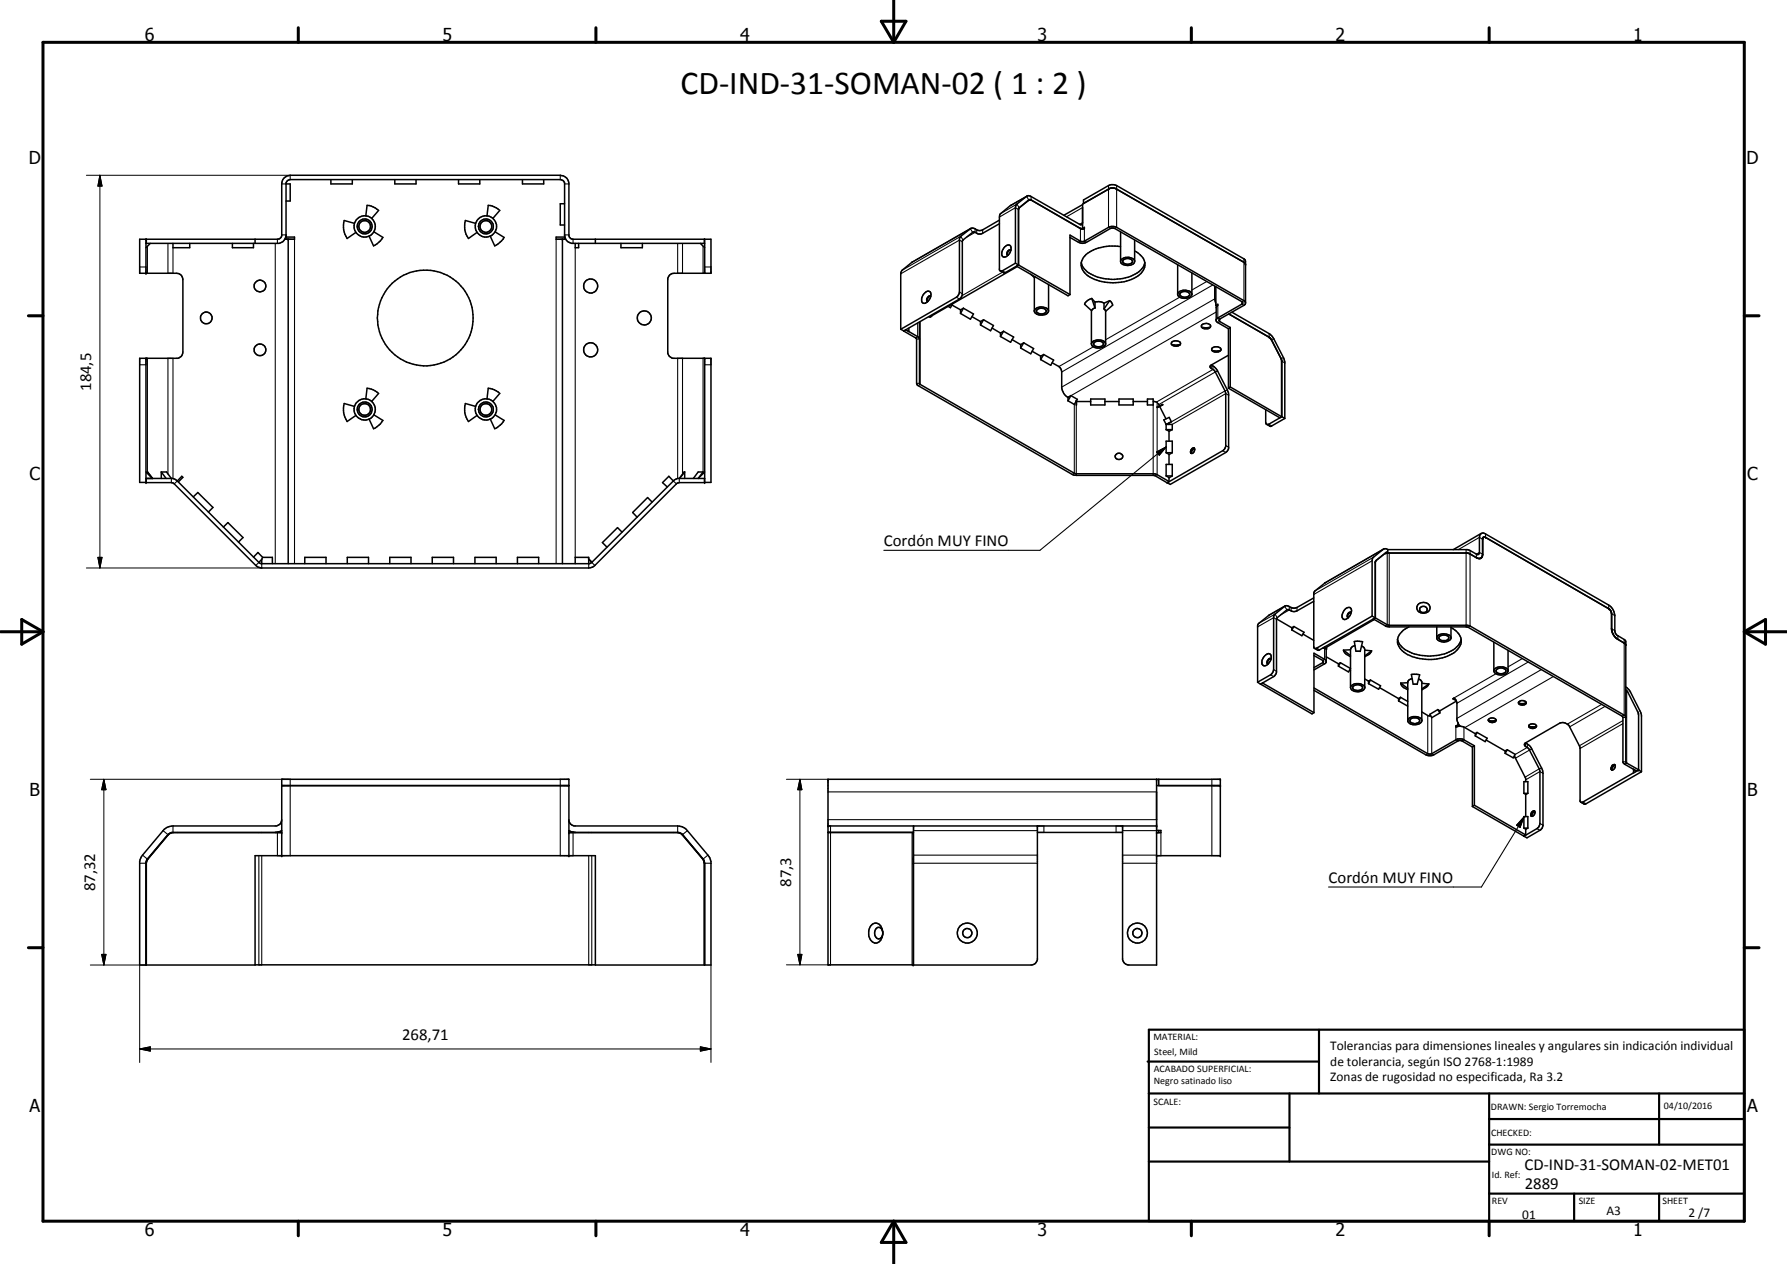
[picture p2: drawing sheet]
<svg xmlns="http://www.w3.org/2000/svg" width="420mm" height="297mm" viewBox="0 0 420 297" stroke-linecap="round" stroke-linejoin="round" font-family="sans-serif">
<g fill="none" stroke="#000" stroke-width=".35">
<path d="M32.8 56.2l32.9-.1 .5-.7v-12.2a2 2 0 0 1 2-2h63.5a2.09 2.09 0 0 1 2.1 2v12.2l.5 .7 32.9 .1v8h-8.7a1.45 1.45 0 0 0-1.5 1.2v17.6l.3 .6 .9 .6h9v29.2h-7.5l-.5 .2-19.3 19.3-1.1 .5-77.3 .1-.8-.2-19.9-19.7-.5-.2h-7.5v-29.2l9.3-.1a1.49 1.49 0 0 0 .9-1.4v-17l-.1-.5a1.34 1.34 0 0 0-1.4-1h-8.7zM34.3 56.2v8M34.4 56.2v1M35.3 57.2l-1 1M40.7 57.2v1h3.9v-1M54.6 57.2v1h5v-1M60 56.2v1M67 56.2l-.5 .6-.9 .4h-31.3M67.3 55.7h1.9v.5h-2.2M67.3 56.2v-13.2l.3-.6 .6-.2h63.8l.4 .2 .3 .6v13.2M67.3 55.2l-.3 1M67.3 43.2h.9v4h-.9"/>
<path d="M67.8 56.2v76.3M77.8 42.2v1h5v-1M83.3 52.5l-2.4-.7a5.1 5.1 0 0 0 .7 4.2l2.1-1.4M86 50.7l.3-2.4a4.2 4.2 0 0 1 2.7 1.1l-1.6 1.9M87.9 54.5l2.1 1.3-.6 .8-1.6 1.2-1-2.3M92.8 42.2v1h5v-1M107.8 42.2v1h5v-1M111.8 52.5l-2.4-.7a4.9 4.9 0 0 0 .7 4.2l2.1-1.4M114.5 50.7l.3-2.4a4.2 4.2 0 0 1 2.7 1.1l-1.6 1.9M116.4 54.5l2.1 1.3-.6 .8-1.6 1.2-1-2.3M122.8 42.2v1h5v-1M132.2 56.2v76.3"/>
<path d="M132.7 55.7h-1.9v.5h2.2M132.7 55.2l.3 1M132.7 47.9h-1v5h1M133 56.2l.5 .6 .9 .4h31.3M135.2 57.2v1h.8v-1M140 56.2v1M146 57.2v1h5v-1M164.7 57.2l1 1M165.6 56.2v1M165.7 56.2v8M228.2 53.7l-13.8 7.9-2.4 2-.2 .7v13.1M235 51.7l-4.1 2.4-.7 .1-.6-.2a1.14 1.14 0 0 0-1.4-.2l-2.3 1.7-.3 .4v12.7l-.3 .8-.4 .4-13.1 7.6"/>
<path d="M235 52.6l-4.1 2.3-.9 .1-.4-.2a.78 .78 0 0 0-.9-.2l-2.4 2v12.7l-.3 .5-.4 .5-13.1 7.5M236.2 58l.4-.3 .7-.1a1.37 1.37 0 0 1 0 2.1l-.7 .6-.4 .1a.94 .94 0 0 1-.7-.6 .94 .94 0 0 1 .2-1zM237.6 58.8a.91 .91 0 0 0-.7 1.2M237.7 58.8l-.1-.1a.79 .79 0 0 0-.7 .4 .79 .79 0 0 0 0 .8l.1 .1M239.5 49.3l.2-.5 2.2-1.8h.6l11.5 6.7 .7 .1M241.5 46.1a21.7 21.7 0 0 0-6.3 4.2l-.2 .7v12.5l.4 .2 .3-.1 3-1.8M242 47l-.3 .2M251.6 55.8l2.2 1.2 .7 .2 .5-.1 6.1-3.4h1l30.1 17.4-.2 .4-5.7 3.2-.3 .4M254.5 52.3l-.1 .4-.5 .1-11.7-6.7-.7-.1-2.7 2.3-.1 13.5M254.5 53.7l-.7-.1-11.4-6.6-.4-.1-2.5 2.2v13.2M254.5 48.1l-4.4 2.5M254.5 53.7l.5-.3v.3l-.3 .1"/>
<path d="M254.5 53.7l.2 .1M254.6 53.8h-.1M260.6 44.4l-6.1 3.6v5.7M260.6 44.4l.7-.2 1 .1 30.2 17.3 .4 .6M260.6 44.4l-5.8 3.4v-.8l5.8-3.4 .7-.2 1 .1 30.3 17.5 .3 .4v9.8M263.5 58a9.6 9.6 0 0 0-8.7 2.5 3 3 0 0 0 1.1 4.4 11.3 11.3 0 0 0 12-.3 2.98 2.98 0 0 0-.2-5.1l-.9-.5M263.5 54.5v7a2.06 2.06 0 0 0 3.1 .3l.2-.3v-5.1M211.8 77.4l.7 .4M212.5 77.8l3 1.9v10.4l.2 .4 36.4 21 1 .2h18.2l3.1 1.8 .5-.3M212.5 77.8l.5-.3 2.8 1.6 .4 .6M212.5 77.8h.1M213.7 77.1v.8l-.7-.4"/>
<path d="M216.2 75.7v14.6l36.6 21h18.6l.7 .2 2.8 1.7M217.2 69.1l.4-.4a.74 .74 0 0 1 1-.2 .74 .74 0 0 1 .3 1 1.8 1.8 0 0 1-1.9 1.7l-.3-.3v-.7zM218.8 69.6a.93 .93 0 0 0-.7 1.3M218.9 69.6a.74 .74 0 0 0-.9 .4 .74 .74 0 0 0 .1 .9M219.1 74.2l-.2 .2h-.6M223.8 71.7l2 1.1M224 71.4l-.5 .9-.5-.3M225.8 72.8v.9M226.5 72.4l2.4 1.4-.7 1.2-2.4-1.3M226.5 72.4l-.7 1.3M226.5 72.4l-.7 .4M228.5 74.4l2 1.2"/>
<path d="M230.5 75.6v.8M231.3 75.1l2.3 1.4-.7 1.2-2.4-1.3M231.3 75.1l-.8 1.3M231.3 75.1l-.8 .5M233.2 77.1l2 1.2M235.2 78.3v.8M236 77.9l2.3 1.3-.7 1.2-2.4-1.3M236 77.9l-.8 1.2M236 77.9l-.8 .4M237.9 79.8l2.1 1.2M238.7 61.8l.8 .5M239 62.5v.1"/>
<path d="M239 62.6l12.1 6.9 .5-.3M239.2 62.7l-20.5 11.7M239.5 62.3l-3.4 1.8-.9-.4M239.5 62.3l-.5 .3M239.5 62.3l12.1 6.9M242.3 64.4l.9 .9 .2-.2M243.2 65.3v7.9a1.96 1.96 0 0 0 3.3-.1M243.2 73a1.99 1.99 0 0 1 3.3 .1M243.7 72.9a1.4 1.4 0 0 1 2.3 .3 1.37 1.37 0 0 1-2.3-.2zM246.5 66.8v6.3M251.6 69.2v-14l2.4 1.5 .7 .1 5.9-3.4 1.2-.2 .7 .2 30 17.3 .4 .5M254.2 61.7a5.2 5.2 0 0 0 3.9 3.5 11.2 11.2 0 0 0 10-1.7l.6-.6 .5-1.2"/>
<path d="M256.6 73v7.9a1.95 1.95 0 0 0 3.4 0 1.83 1.83 0 0 0-2.5-.9l-.5 .2-.4 .5M256.7 70.1l.8 2.3M256.7 70.1l.8 .9M256.7 70.1l-1 .5-.7 .9 1.7 1.5M257.5 71a2.68 2.68 0 0 1 2.1 .2M257.5 71v1.4M257.5 72.4l-.6 .3-.2 .3M259.6 71.2v1.4M259.6 72.6l.4 .6M260 73.2v7.6M260.9 70.7l-1.3 1.9M260.9 70.7l-1.3 .5"/>
<path d="M260.9 70.7l.4 .3 .3 .7-1.6 1.5M264.1 61.1a1.37 1.37 0 0 1 2.2 .4 1.39 1.39 0 0 1-2.3 0zM266.8 61.3a2.03 2.03 0 0 0-3.3 0M276.9 62.2v7a1.98 1.98 0 0 0 3.3 0 1.71 1.71 0 0 0-2.4-.9l-.7 .4-.2 .3M277.4 69a1.4 1.4 0 0 1 2.3 .3 1.33 1.33 0 0 1-2.3-.2zM280.2 64.1v5.1M282.5 76.9l1 .1 1.1-.1M282.6 76.4a1.37 1.37 0 0 1 2 .2l-.1 .4a1.49 1.49 0 0 1-2-.2zM285.6 67.3v2.9l.3 1.1M285.9 71.8l.4-.3v.3l-.3 .3v3.3l.3 .4 2.5 1.5M285.9 71.8l.2 .1M285.9 67.4v4.4"/>
<path d="M288.8 77.3v13.9M288.9 73.8l9.6 5.5M289.3 77v13.9M289.3 77l-.5 .3M289.6 73.4l9.1 5.2 .8 1 2.3 4.5 .3 .9v13.3M292.9 71.2l-.4 .6-5.9 3.4 .2 .4 2.5 1.4M298.5 79.3l.4 .5 2.3 4.4M298.5 79.3l2.7 4.9M34.3 84.2v29.2M83.3 95.5l-2.4-.7-.1 1.6a5.3 5.3 0 0 0 .8 2.7l2.1-1.5M86 93.7l.3-2.5 1.4 .4 1.3 .9-1.6 1.8M87.9 97.5l2.1 1.3-.9 1.1-1.3 .9-1-2.3"/>
<path d="M111.8 95.5l-2.4-.7a4.9 4.9 0 0 0 .7 4.3l2.1-1.5M114.5 93.7l.3-2.5 1.4 .4 1.3 .9-1.6 1.8M116.4 97.5l2.1 1.3-1 1.1-1.2 .9-1-2.3M165.7 84.2v29.2M240 81v.8M240.7 80.6l2.3 1.3-.7 1.2-2.3-1.3M240.7 80.6l-.7 1.2M240.7 80.6l-.7 .4M242.7 82.5l2 1.2M244.7 83.7v.8M245.4 83.3l2.3 1.3-.7 1.3-2.3-1.4M245.4 83.3l-.7 1.2"/>
<path d="M245.4 83.3l-.7 .4M247.4 85.3l1.7 .9 .4 .8 .1 4.2a2.89 2.89 0 0 0 1.5 2.2M251.1 94.2l1.5 .8 .5-.8M251.1 93.4v.8M251.8 93l-.7 .4M251.8 93l1.5 .9-.2 .2M251.8 93l-.7 1.2M253 94.4h3.4M253.1 94.1v1.1zM256.4 93.8h3.4v1.4h-3.4zM257.3 80.5a1.53 1.53 0 0 1 2.1 .1v.2a1.32 1.32 0 0 1-2.1 .4l-.2-.3zM259.8 94.4h3.3"/>
<path d="M263.1 93.8h3.3v1.4h-3.3zM266.4 94.4h3.4M269.8 93.8h1.3v1.4h-1.3zM271.1 94.4l.8 .1M272.4 95l.2 .4M272.7 95.5l1.4 2.9M272.7 95.5l-.6 .3M273.4 95.1l-1.3 .5v.2M273.4 95.1l-1.3 .7M273.4 95.1l-.7 .4M274.2 99.7h1.4v1.3M274.2 99.7v1.3"/>
<path d="M274.7 99.5l.1 .2M274.7 99.5l-.5 .2M275.4 99.1l-1.2 .6M275.4 99.1l-.7 .4M275.4 99.1l-.5-1-1.3 .6 .6 1M275.5 80.9l1 .2 1-.2M275.5 80.4a1.45 1.45 0 0 1 2.1 .2 1.04 1.04 0 0 1-1.5 .7l-.7-.4zM284.8 85.8l-.2 .2v.4l1.1 .8 2.3 4.7 .2 .6v12.4l-.6 .9-13.2 7.7M284.8 85.8l.6 .3 .7 .8 2.7 5.4v13.2l-.6 .8-13 7.5-.8-.3M284.9 82.3l1.1 .2 1-.2M285.1 81.7a1.25 1.25 0 0 1 2 .5l-.3 .3a1.38 1.38 0 0 1-1.9-.2v-.3zM288.8 83.5l-4 2.3"/>
<path d="M288.8 91.2l12.1 7 .4-.3M289.3 90.9l12 7M289.3 90.9l-.5 .3M297.6 96.3v3l.2 .4h.5l3.1-1.8M301.2 84.2l.2 .7v13M301.2 84.2l.1 .5v13.2M301.4 97.9l.7 .4M302.1 98.3l-3.2 1.9h-.2l-.9-.5M34.3 112.4h6.3l1.1 .6M34.3 110.9l1.5 1.5M34.4 112.4v1M34.7 110.9h.1"/>
<path d="M34.7 110.9l1.2 1.5M34.7 110.9v.4M37.9 110.9h1.2l1.2 1.5M37.9 110.9l1.2 1.5M37.9 110.9v1.5M41.7 113l19.3 19.3 .4 .2h77.2l.5-.3M41.7 113l1-1.1 .3 .3-1.1 1M45.5 116.8l1-1.1 3.6 3.6-1.1 1M153.3 118l-1-1.1-3.6 3.5 1.1 1.1M158.3 113l-1-1.1-1.5 1.5 1.1 1M161 110.9l-1.3 1.5M161 110.9l-1.2 1.5"/>
<path d="M161 110.9v1.5M165.3 110.9l-1.1 1.5 1.5-1.5M165.3 110.9v.4M165.3 110.9h-1.1l-1.2 1.5M165.6 112.4v1M165.7 112.4h-6.3l-.9 .4-19.4 19.4M262.3 106.9a.86 .86 0 0 1 1.1-.3 .86 .86 0 0 1 .5 1.1 .87 .87 0 0 1-1.2 .3 .87 .87 0 0 1-.4-1.1zM274.2 111.8h1.4M274.2 111.8l.7 .5 .7-.5M274.2 111.8v-2.7h1.4v2.7M274.2 106.4v-2.7h1.4v2.7M274.2 101h1.4"/>
<path d="M274.2 101l.7 .3 .7-.3M274.2 106.4h1.4M274.2 106.4l.7 .4 .7-.4M274.4 113.4v.1M274.9 101.3v2.4M274.9 106.8v2.3M274.9 112.2v1M280.2 105.5l.5-.2a.76 .76 0 0 1 .1 .8 .76 .76 0 0 1-.8 .4l-.1-.3zM280.7 105.3l-.6 1.2M280.8 105.3a.92 .92 0 0 0-.8 1.2M52.5 123.9l1.1-1.1 3.5 3.5-1 1.1M59.6 130.9l1.1-1.1 1.1 1.2"/>
<path d="M61.5 131.4v1.1M61.5 131.4l-.6 .8M61.8 131h2.2v1.5M61.8 131l-.3 .4M71.7 132.5v-1.5h5v1.5M81.6 132.5v-1.5h5v1.5M91.6 132.5v-1.5h5v1.5M101.6 132.5v-1.5h5v1.5M111.7 132.5v-1.5h5v1.5M121.7 132.5v-1.5h4.9v1.5M138.4 131.4v-.4h-3.2v1.5M138.4 131.4v-.1l.8 .8"/>
<path d="M138.4 131.4l.7 .8M138.4 131.4v1.1M146.3 125.1l-1.1-1.1-3.6 3.5 1.1 1.1M323.4 131.9l-.1 .3M323.6 131.7l-.1 .1M325.3 129l-13.7 7.9-2.5 2.1-.2 .4v12.8l.2 .2 .5-.1 13-7.5M326.3 129.2h18.7l2.4 1.1 .4-.2v-.3v-3.5a.89 .89 0 0 1 .8-1l.7 .2 28.9 16.7a3.2 3.2 0 0 1 1.5 2.5l.1 4.1 .4 .5 1.8 1.1 .3 .4v28.2l.2 .3 2.8 1.6M326.3 129.9l18.7 .1 .6 .2M326.3 129.2v.7M326.3 129.2l-.5-.3-.6 .2-2.5 2.2-.1 13.5M326.3 129.9l-.3-.1-2.5 1.9-.1 .4-.1 13.1M345.6 130.2l1.8 1 .5 .1"/>
<path d="M345.6 130.2l2.1 1.1M347.8 131.2l.6-.3 .1-.4 .1-4 .1-.2h.6l29.1 16.8M348 131.2l-.1 .1M348.1 131.1l-.2 .2M348.3 125.3l-6.6 3.9M348.8 126.3l-.2 .1M349.3 126.3l-.4-.1-.3 .3v3.8l-.2 .7-.5 .3M297.4 154.1l.8-.5 .4 .1a1.84 1.84 0 0 1-1.4 2.8l-.2-.1a1.66 1.66 0 0 1 .4-2.3zM298 155.9l.1 .1M298.8 154.8a.92 .92 0 0 0-.8 1.1M298.9 154.9l-.2-.1a.78 .78 0 0 0-.7 .4 .78 .78 0 0 0 .1 .8M300.2 145.5l3.5 2"/>
<path d="M302.1 142.4a25 25 0 0 0-6.2 4.2l-.2 .5v13.2M304.2 147.2l-.5 .8M304.2 147.2l-.5 .3v.5M304.2 147.2l2.4 1.4-.5 .8-2.4-1.4M306.4 149l2.5 1.5M308.9 141.3l-4.2 2.3-.6 .1-1.1-.4h-.4l-2.4 1.9-.1 13-.6 .8-3.1 1.8-.7-.5M308.9 140.5l-4.2 2.3-.6 .1-1.2-.5h-.7l-2.6 2-.1 .5-.1 12.8-.7 .9-3 1.7M308.9 154.1l2.1 1.1 .2 .3-2.3 1.4M311.3 152.1l-.2 .2M311.5 152l.3 .4M311.7 152.2h.1M311.8 152.4v3.2l-.2 .3-2.7 1.5"/>
<path d="M311.8 155.3l-.4-.4-2.5-1.4v14M311.8 152.4l.1 .1M311.8 154.3l2.9 1.7M311.9 152.5l-.1 .1M311.9 152.1v.4M314.7 156v.5M315.2 155.7l2.3 1.4-.4 .8-2.4-1.4M315.2 155.7l-.5 .8M315.2 155.7l-.5 .3M315.9 152.8v.2a2.86 2.86 0 0 0 1.6 1.3M315.9 152.8l1.6 1.3M316.2 143.2a.85 .85 0 0 1 1.2-.4 .85 .85 0 0 1 .3 1.3 1.63 1.63 0 0 1-1.8 1.4 1.59 1.59 0 0 1 .3-2.3z"/>
<path d="M317.3 157.5l.2 .1M317.5 143.9a1.06 1.06 0 0 0-.6 1.3M317.5 152.7l-1.6 .1M317.6 143.9l.1 .1M317.7 143.9a.72 .72 0 0 0-.8 .4 .72 .72 0 0 0 .1 .9M318.4 150.7l2 .1-.6 2.3-1-.1zM318.6 151.7a1.1 1.1 0 0 0-1.1 .9v9M320.1 151.8l.6 .3 .2 .5v9.1a1.99 1.99 0 0 1-3.4-.1M320.9 159.6l.9 .5M320.9 152.8l1.6 .2M322.2 159.8l-.4 .9M322.2 159.8l-.4 .3"/>
<path d="M322.2 159.8l2.4 1.4-.5 .8-2.3-1.3M322.5 153l-1.6 1.1M322.5 153l-.4 .6-1.2 .7M322.6 144.8l.7 .4M323.1 145.6l-11.4 6.6M323.3 145.2l-13.1 7.6h-.4l-.7-.4M323.4 145.2l3.2 1.7h18.4l.6 .2 36.3 21 .4 .5M323.4 145.2l-.5 .3 3 1.7 .7 .1 18.6 .1 36.2 20.9 .2 .2v10.7l.4 .4 2.8 1.6M328.6 150.2a5.4 5.4 0 0 0 4.5 3.6 11.3 11.3 0 0 0 9-1.4l1-1 .4-1.2M331.3 147.3a3.4 3.4 0 0 0-2.4 4.5 6.5 6.5 0 0 0 4.9 3 10.2 10.2 0 0 0 8.7-2 2.88 2.88 0 0 0-.5-4.8l-.8-.6M331.8 158.5l2 .1-.6 2.2h-.9zM332 159.5l-.7 .3-.3 .4v9.3a2.05 2.05 0 0 0 3.3 0v-9.3l-.8-.6"/>
<path d="M333.4 142.1a1.53 1.53 0 0 1 1.8-.5 1.53 1.53 0 0 1 .9 1.7 1.52 1.52 0 0 1-1.8 .8 1.52 1.52 0 0 1-1.1-1.7zM334 142.7a.85 .85 0 0 1 1.1-.1 .85 .85 0 0 1 .2 1.2 .85 .85 0 0 1-1.1 .1 .85 .85 0 0 1-.2-1.2zM337.8 147.3v2.6M338.4 149.6a1.53 1.53 0 0 1 2.2 .2l-.1 .4a1.61 1.61 0 0 1-1.8 .2l-.3-.3zM341.2 149.8a1.99 1.99 0 0 0-3.4 .1M341.2 147.3v2.7a2.03 2.03 0 0 1-3.3 0l-.1-.1M351.2 150.9v6.7M351.9 157.3a1.5 1.5 0 0 1 2.2 .3 1.25 1.25 0 0 1-2 .5l-.4-.4zM354.6 157.6a2.02 2.02 0 0 0-3.3-.2l-.1 .2M354.6 152.8v5a1.99 1.99 0 0 1-3.4-.2M378.2 143l.4 .4 .3 .6 .1 4.3M378.5 143.3l.5 1v4.1"/>
<path d="M379 148.3l.9 1.6M379.1 148.7l.5 .9M379.8 149.8l.3 .3M380.1 150l1.8 1.1M380.3 150.2l1.6 .9M381.9 151.1l.4 .5M296.4 160.8l12.1 7 .4-.3M296.4 160.7v.1M296.9 160.5l12 7M296.9 160.5l-.5 .3M296.9 160.4v.1M308.9 161.7l26.8 15.4h.9l5.7-3.2a1.91 1.91 0 0 1 1.9 0l2.5 1.4"/>
<path d="M308.9 162.2l26.5 15.3 1.1 .1 .6-.2 5.8-3.4h.7l2.6 1.6M318.1 161.4a1.37 1.37 0 0 1 2.3 .3 1.43 1.43 0 0 1-2.4 0zM320.9 161.5a2.04 2.04 0 0 0-3.3-.1l-.1 .2M321.8 160.1v.6M324.3 161.6l4.5 2.6M328.8 164.2v.5M328.8 164.7l2.2 1.2M329.3 163.9l-.5 .8M329.3 163.9l-.5 .3M329.3 163.9l1.7 .9M329.3 160.5l.1 .2a2.12 2.12 0 0 0 1.6 1.4M329.3 160.5l1.7 1.3"/>
<path d="M331 169.2a2.04 2.04 0 0 1 3.3 .1M331 160.4l-1.7 .1M331.8 168.9l1.2-.2a.65 .65 0 0 1 .8 .6 .65 .65 0 0 1-.8 .7 1.11 1.11 0 0 1-1.5-.7zM334.3 167.3l1.4 .8 .7 .1M334.3 160.6l1.6 .1M335.9 160.7l-1.6 1.2M335.9 160.7l-.4 .7-1.2 .7M338.1 166.8l-1.9 1.1 .4 .8 1.9-1.1M338.1 166.8l.4 .8M338.1 166.8l.4 .2M338.5 167v.6M342.3 170.6v.3l.9-.3 .8 .2 2.9 1.6"/>
<path d="M342.3 170.6l.3 .2M342.3 164.6l-.7-.4 .2-.2 .4 .3 .3 .8v4l.8 1.5M342.4 164.8l-3.9 2.2M342.8 170.3l-.5 .3M342.8 170.3l.4 .3M342.8 169.8v.5M346.2 175.6v13.9M346.7 175.3v13.9M346.7 175.3l-.5 .3M346.9 172.4v.5M347.3 172.1l-.4 .8M347.3 172.1l-.4 .3"/>
<path d="M347.3 172.1l2.4 1.4-.5 .8-2.3-1.4M349.4 173.9l4.5 2.6M350 169.2v.1M350 169.3l.6 .1 1.1-.1-.6 .3h-.7zM351.7 169.2a.92 .92 0 0 1-.9 .6 .92 .92 0 0 1-.8-.7 1.06 1.06 0 0 1 1.7 .2M354.4 176.2l-.5 .8M354.4 176.2l-.5 .2v.6M354.4 176.2l1.9 1.1-.5 .8-1.9-1.1M356 177.7l2.7 5.1v.9M357 165a1.16 1.16 0 0 1 1.8 .1 .97 .97 0 0 1-.9 .6 .97 .97 0 0 1-.9-.7zM357 165.1l.1 .1M357.1 165.2l.5 .2 1.2-.2"/>
<path d="M358.7 174.6l1.1 .8 2.9 5.7 .1 12.8-.6 1.1-3.2 1.9-.7-.4M358.7 174.6l8-4.6a1.81 1.81 0 0 1 2.4 .8l2.4 4.9v12.6l.3 .3h.3l13.2-7.7 .6 .5M358.7 174.6l-.2 .2v.4l1 .9 2.4 4.6 .2 .6v12.2l-.3 .8-.3 .3-3.2 1.9M358.8 165.1a1.24 1.24 0 0 1-1.7 .1M359.4 170.5a1.2 1.2 0 0 1 1.9 .1 .96 .96 0 0 1-1 .6 .96 .96 0 0 1-.9-.7zM359.4 170.6l.1 .1M359.5 170.7l.5 .1 1.2-.1M361.3 170.6a1.19 1.19 0 0 1-1.8 .1M379.5 179.7a1.09 1.09 0 0 0-.6 1.1M379.6 179.7l-.7 1.2M379.6 179.7a.92 .92 0 0 1-.6 1.3l-.1-.2M379.7 179.7a.79 .79 0 0 0-.8 .3 .79 .79 0 0 0 0 .9"/>
<path d="M382.3 162.1l.4 .5 2.4 4.8 .1 .5M382.3 161.5l.7 .6 .4 .5 2.4 4.8 .1 .7v13.3M385.2 167.8l.1 13.1M66.2 192.6l-.1 .6a1.38 1.38 0 0 1-1 .9h-24.4l-1.1 .2-1 .6-5.1 6.1-.7 1.4v24.4h1.5v-24.2l.2-.5 5-6 .9-.5h24.5l1.3-.3M66.2 195.2l-1.5 .4M66.2 184.6h67.6M66.2 195.7h-26l-.7 .5-4.8 5.7-.3 1M133.8 192.9l.4 .8 .7 .4h24.4l1.1 .2 1 .6 5 6.1 .5 .6 .3 .8v24.4h-1.5l-.1-24.2-.1-.5-5.1-6M133.8 195.3l1.3 .3 24.7 .1M133.8 195.2l1.4 .4M133.8 195.7h25.5l.8 .1 .4 .3M160.1 195.9l5.4 6.5 .1 24.4h-25.6v-25.7h-80v25.7h-25.6v-24.1l.4-1 4.8-5.6"/>
<path d="M194.7 194.1h77.2M194.7 195.6h20.1M214.7 195.6v31.1M214.8 194.1v32.7h27.6l1.1-.5 .4-.7v-31.5M243.9 195.6h20M271.9 183.1v43.7l-6.8-.1-.7-.4-.5-.7v-31.5M271.9 184.6h15M271.9 195.2h1.1v.5h-1.1M272.4 183.1v1.5M272.4 195.2v.5M346.2 189.5l12.1 7 .4-.3M346.7 189.2l12 7"/>
<path d="M346.7 189.2l-.5 .3M358.3 186.4v-2.7h.9v2.7M358.3 194.6v-2.7h.9v2.7M358.3 196.5h.1M358.3 186.4h.9M358.3 186.4l.5 .3 .4-.3M358.3 194.6h.9M358.3 194.6l.5 .3 .4-.3M358.7 186.7v5.2M358.7 194.9v1.3M360.7 190.6h.1M360.7 190.6a.87 .87 0 0 0-.6 1.2"/>
<path d="M360.8 190.6l-.7 1.2M360.8 190.6a.86 .86 0 0 1-.7 1.2M360.8 190.6a.76 .76 0 0 0-.7 .4 .76 .76 0 0 0 0 .8M384.1 180.8l.7 .4-.7 .4zM384.8 181.2h.1M385.3 180.9l-.5 .3M385.9 181.4l-13 7.5-.4 .1-.8-.5M66.2 201.1v-18h67.6v18M165.2 201.7l.4 1.3v23.7M204.7 217.6a1.47 1.47 0 0 1 1.5-.6 1.47 1.47 0 0 1 1.2 1.2 2.62 2.62 0 0 1-1.2 3.4 2.27 2.27 0 0 1-1.9-3zM207.5 219.1a.93 .93 0 0 0-.6-1.1 .93 .93 0 0 0-1.1 .6 1.32 1.32 0 0 0 1 2l.5-.4 .2-.8M271.9 201.1h15v-18h-92.2v43.6h20.1"/>
<path d="M34.4 226.7h.1M60 226.7h80"/>
<circle cx="85.7" cy="53.2" r="1.75"/>
<circle cx="85.7" cy="53.2" r="2.5"/>
<circle cx="85.7" cy="53.2" r="1.39"/>
<circle cx="114.2" cy="53.2" r="2.51"/>
<circle cx="114.3" cy="53.2" r="1.38"/>
<circle cx="114.3" cy="53.2" r="1.75"/>
<circle cx="48.5" cy="74.7" r="1.38"/>
<circle cx="61.1" cy="67.2" r="1.37"/>
<circle cx="100" cy="74.7" r="11.3"/>
<circle cx="138.9" cy="67.2" r="1.65"/>
<circle cx="151.5" cy="74.7" r="1.66"/>
<circle cx="61.1" cy="82.2" r="1.38"/>
<circle cx="85.7" cy="96.2" r="1.38"/>
<circle cx="85.7" cy="96.2" r="1.76"/>
<circle cx="85.8" cy="96.2" r="2.5"/>
<circle cx="114.2" cy="96.2" r="1.39"/>
<circle cx="114.3" cy="96.2" r="1.75"/>
<circle cx="114.3" cy="96.2" r="2.51"/>
<circle cx="138.9" cy="82.2" r="1.67"/>
<circle cx="227.4" cy="219.3" r="2.36"/>
<circle cx="227.4" cy="219.3" r="1.09"/>
<circle cx="267.4" cy="219.3" r="1.07"/>
<circle cx="267.4" cy="219.3" r="2.36"/>
</g>
<g fill="none" stroke="#000" stroke-width=".25">
<path d="M34.7 57.9v6.3M39.5 57.2v7M40.7 58.2v6M64.7 57.2v75.3M65.2 56.2v1M66.2 55.2h1.1M66.2 43.2h1.1M68.2 41.2v1M69.2 56.2v76.3M130.8 56.2v76.3M131.7 41.2v1M132.7 55.2h1.1"/>
<path d="M132.7 43.2h1.1M134.7 56.2v1M135.2 58.2v72.8M159.3 57.2v7M160.5 57.2v7M165.3 57.9v6.3M226.3 56.8l-.7-.4-13.8 7.9M226.4 56.4l-.5-.9-13.8 8M228.7 54.6l-.5-.8-13.8 7.8M229.3 53.8v.8l-2.1 1.2M229.6 54v.8M231 54v.8"/>
<path d="M239.5 49.3h.1M239.5 49.2l-.8-.4-3.7 2.2M239.6 48.8l-.5-.8-3.8 2.2M239.7 48.8l-.1 .1M241.9 47l-.5-.9-3.8 2.2M241.9 47l-.2 .2M242.4 46.2v.8M253.8 53.6h.1M254 53.7v3l-.4 .2M254.5 52.3l-.7 .4M254.5 48.8l-3.8 2.2M255 53.7v3l.5 .2"/>
<path d="M260.6 43.6v9.8l.5 .3M262.5 43.6v9.8l-.4 .3M32.8 62.7h1.5M165.7 62.7h1.5M215.5 79.7h.7M215.8 75.9v3.2l-.5 .3M216.4 75.6v14.7l-.5 .3M224.9 69.8l.7 .5M225.6 68.6l.7 .4M235.7 64l-9.5 5.5M235.7 63.6l.7 .5M277.4 69.8l-17.4 10"/>
<path d="M283.7 66.2l-3.5 2M285.1 67l-35.5 20.4M285.6 70.2l-36 20.8M286 73.3l-34.9 20.1M286.3 71.8v2.9l.5 .3v.6l-.5 .2M292.5 60.8v9.9l-.5 .2v.6l.5 .3M298.4 79.2h.1M298.4 78.4v.8M299.5 79.6l-.6 .2M32.8 85.7h1.5M34.7 84.2v27.1M39.5 84.2v27.2"/>
<path d="M40.7 84.2v28.2M159.3 84.2v28.2M160.5 84.2v27.2M165.3 84.2v27.1M165.7 85.7h1.5M215.5 90.1h.7M252.6 95v16.2l-.5 .3M253.1 95.2v16.5M257.1 81.5l-8.1 4.6M271.1 95.2v16.5M272.1 94.6v16.9l-.5 .3M284.8 85.8v.8"/>
<path d="M285.2 86v.8l-13.3 7.7 .5 .5M286.3 87.2l-13.9 7.9M288.6 91.7l-13.9 7.8M288.9 92.9l-.7-.4-12.6 7.2M298.3 99.7l.7 .4M301.3 84.9l.8 .4M301.8 84.1l-.6 .2M40.3 112.4v1M41.7 113l-.7 .7M158.3 113l.7 .7M159.7 112.4v1M271.9 106.2l2.3-1.2-1.6 2z"/>
<path d="M274.2 105l-29.7 24.3h-36.7M287.5 105.9l.7 .4M288.2 104.7l.7 .4M60.9 132.2l-.8 .7M61.5 132.5v1M138.4 132.5v1M139.1 132.2l.8 .7M322.6 131.8l-13.7 7.9M322.9 130.9l-13.7 8M323.4 132.2l-.1 .1M323.5 131.7h.1M325.2 129.1l-13.7 7.9"/>
<path d="M325.9 129.8l-.1 .1M326.2 129.8v17l-.5 .3M326.6 130v17.3M344.7 129.2v18.1M345.6 129.4v17.7l-.4 .3M348.6 130.2l-.8-.4-.7 .4v.9M348.6 126.7l-.8-.4-4.9 2.9M348.6 130.3h.1M348.6 126.7v.1M349.3 126.3h.1M349.3 125.5v.8M298.7 158.6l.8 .4"/>
<path d="M299.5 157.4l.6 .4M300.1 145.5l-.6-.3-3.8 2.1M300.3 145.2l-.5-.9-3.8 2.2M302.6 143.3l-.6-.8-3.7 2.2M303.1 142.5v.8l-2 1.2M303.6 142.7v.9M305 142.7v.9M309.6 152.3l.7 .4M311.4 152.1v2.8l-.4 .3v.5l.4 .3M351.7 158.3l-9.9 5.7M357.9 154.8l-3.3 1.9M359.3 155.6l-16.8 9.7"/>
<path d="M362.4 157.4l-19.9 11.4M365.2 159l-20.8 12M378.2 143h.1M378.2 142.2v.8M378.9 147.8l.8 .4M378.9 144.3l.8 .4M380.4 149.4v.8M381.9 150.3v17.8l-.5 .2M335.7 168.1v9l-.5 .3M336.6 168.7v8.4l.5 .3M342.3 170.9v3l.5 .2M344.2 170.9v3l-.5 .2"/>
<path d="M358.7 174.6v.8M359.1 174.8v.8l-2.8 1.7M360.2 176l-3.9 2.2M376.6 165.5l-8.1 4.7M377.4 166l-8.3 4.8M381.6 170.1l-10.1 5.8M381.6 169.3l-10.3 6M381.6 179h.7M381.6 168.6h.7M382.5 162.3v17l-.5 .3M38.3 195.2l1.2 .9M40.3 195.7h.1"/>
<path d="M40.7 194.1v1.5M41.7 195.6v.1M60.9 195.6v.1M61.5 195.6v.1M65.2 195.7v5.4M68.2 183.1v18M131.7 183.1v18M134.7 195.7v5.4M138.4 195.6v.1M139.1 195.6v.1M158.3 195.6v.1M159.3 194.1v1.5"/>
<path d="M159.7 195.7h.1M161.6 195.2l-1.1 .9M194.7 186.1h77.2M194.7 192.6h77.2M195.3 194.1v32.6M214.4 195.6v31.1M214.7 195.9h.1M214.8 195.2h29.1M245.4 194.1v1.5M262.4 194.1v1.5M263.9 195.2h8M273 195.7v5.4"/>
<path d="M284.9 183.1v18M358.3 192l-.9 2.4-.8-.5zM358.3 192l-10 16.4h-35.9M361.3 194.7l.8 .4M362.1 193.5l.7 .4M362.4 180.5l-3.8 2.1M362.8 181.7l-.7-.4-3.4 2M372.2 188.5l.7 .4M32.8 202.9h1.5M33.5 201l1.2 .9M60.9 201.1v25.6M61.5 201.1v25.6"/>
<path d="M138.4 201.1v25.6M139.1 201.1v25.6M165.7 202.9h1.5M166.4 201l-1.1 .9M214.7 203h.1M214.7 201.7h.1M214.8 202.9h29.1M214.8 201h29.1M263.9 202.9h8M263.9 201h8"/>
</g>
<g fill="#000">
<circle cx="34.3" cy="56.2" r=".18"/>
<circle cx="67.8" cy="56.2" r=".18"/>
<circle cx="132.2" cy="56.2" r=".18"/>
<circle cx="34.3" cy="64.2" r=".18"/>
<circle cx="34.3" cy="84.2" r=".18"/>
<circle cx="34.3" cy="113.4" r=".18"/>
<circle cx="165.7" cy="113.4" r=".18"/>
<circle cx="325.8" cy="129.9" r=".18"/>
<circle cx="325.9" cy="129.8" r=".18"/>
<circle cx="326.2" cy="129.8" r=".18"/>
<circle cx="322.9" cy="145.5" r=".18"/>
<circle cx="382.5" cy="162.3" r=".18"/>
<circle cx="66.2" cy="195.7" r=".18"/>
<circle cx="133.8" cy="195.7" r=".18"/>
<circle cx="194.7" cy="183.1" r=".18"/>
<circle cx="194.7" cy="194.1" r=".18"/>
<circle cx="214.7" cy="195.6" r=".18"/>
<circle cx="271.9" cy="194.1" r=".18"/>
<circle cx="271.9" cy="183.1" r=".18"/>
<circle cx="271.9" cy="195.7" r=".18"/>
<circle cx="286.9" cy="184.6" r=".18"/>
<circle cx="286.9" cy="183.1" r=".18"/>
<circle cx="385.3" cy="180.9" r=".18"/>
<circle cx="66.2" cy="201.1" r=".18"/>
<circle cx="133.8" cy="201.1" r=".18"/>
<circle cx="271.9" cy="201.1" r=".18"/>
<circle cx="286.9" cy="201.1" r=".18"/>
<circle cx="214.7" cy="226.7" r=".18"/>
</g>
<g fill="none" stroke="#000" stroke-width=".71">
<path d="M10.1 9.9h400v277.1h-400zM70.1 6.5v3.4M140.1 6.5v3.4M207.2 5h5.8l-2.9 4.9zM210.1 0v9.9M280.1 6.5v3.4M350.1 6.5v3.4M6.7 74.2h3.4M410.1 74.2h3.5M.1 148.5h10M5.1 145.6l5 2.9-5 2.9zM410.1 148.5h10"/>
<path d="M410.1 148.5l5-2.9v5.8zM6.7 222.7h3.4M410.1 222.7h3.5M70.1 287v3.4M140.1 287v3.4M210.1 287v10M210.1 287l2.9 5h-5.8zM280.1 287v3.4M350.1 287v3.4"/>
</g>
<g fill="none" stroke="#000" stroke-width=".51">
<path d="M269.8 249.5h40.3M270.1 242h140v45h-140zM270.1 257h140M303.2 257v16M310.1 242v15M350.1 257v30M390.1 257v12M270.1 265h33.1M270.1 273h80M350.1 269h60M350.1 263h60M350.1 280.5h60"/>
<path d="M370.1 280.5v6.5M390.1 280.5v6.5"/>
</g>
<g fill="none" stroke="#000" stroke-width=".24">
<path d="M20.3 41.2h47.9M23.5 41.2l.5 2.5h-1zM23.5 41.2v92.3M20.3 133.5h41.2M23 131h1l-.5 2.5zM21.2 183.1h47M24.4 183.1l.5 2.5h-1zM24.4 183.1v43.7M184.9 183.1h9.8M188.1 183.1l.4 2.5h-.9zM188.1 183.1v43.6M21.2 226.8h13.2"/>
<path d="M23.9 224.3h1l-.5 2.5zM32.8 226.8v22.9M167.2 226.8v22.9M184.9 226.7h10.4M187.6 224.3h.9l-.4 2.4zM32.8 246.5l2.5-.5v1zM32.8 246.5h134.4M164.7 246l2.5 .5-2.5 .5z"/>
</g>
<path d="M23.5 41.2l.5 2.5h-1zM271.9 106.2l2.3-1.2-1.6 2zM23 131h1l-.5 2.5zM24.4 183.1l.5 2.5h-1zM188.1 183.1l.4 2.5h-.9zM358.3 192l-.9 2.4-.8-.5zM23.9 224.3h1l-.5 2.5zM187.6 224.3h.9l-.4 2.4zM32.8 246.5l2.5-.5v1zM164.7 246l2.5 .5-2.5 .5z" fill="#000"/>
<text font-size="7.9" x="160" y="22.1">CD-IND-31-SOMAN-02 ( 1 : 2 )</text>
<g font-size="4.2">
<text x="34" y="9.6">6</text>
<text x="104" y="9.6">5</text>
<text x="174" y="9.6">4</text>
<text x="244" y="9.6">3</text>
<text x="314" y="9.6">2</text>
<text x="384" y="9.6">1</text>
<text x="6.8" y="38.7">D</text>
<text x="410.6" y="38.7">D</text>
<text x="7" y="112.9">C</text>
<text x="410.8" y="112.9">C</text>
<text x="7" y="187.1">B</text>
<text x="410.8" y="187.1">B</text>
<text x="7" y="261.4">A</text>
<text x="410.8" y="261.4">A</text>
<text x="34" y="290.4">6</text>
<text x="104" y="290.4">5</text>
<text x="174" y="290.4">4</text>
<text x="244" y="290.4">3</text>
<text x="314" y="290.4">2</text>
<text x="384" y="290.4">1</text>
</g>
<g font-size="3.9">
<text x="21.5" y="91.9" transform="rotate(-90 21.5 91.9)">184,5</text>
<text x="207.8" y="128.3">Cordón MUY FINO</text>
<text x="22.3" y="209.4" transform="rotate(-90 22.3 209.4)">87,32</text>
<text x="186" y="208.4" transform="rotate(-90 186 208.4)">87,3</text>
<text x="312.4" y="207.4">Cordón MUY FINO</text>
<text x="94.6" y="244.4">268,71</text>
<text x="358.5" y="275">CD-IND-31-SOMAN-02-MET01</text>
<text x="358.5" y="279.4">2889</text>
</g>
<g font-size="3.1">
<text x="312.7" y="246.8">Tolerancias para dimensiones lineales y angulares sin indicación individual</text>
<text x="312.7" y="250.4">de tolerancia, según ISO 2768-1:1989</text>
<text x="312.7" y="254">Zonas de rugosidad no especificada, Ra 3.2</text>
<text x="357.9" y="286.4">01</text>
<text x="377.7" y="285.6">A3</text>
<text x="397" y="285.9">2 /7</text>
</g>
<g font-size="2.4">
<text x="271.2" y="244.4">MATERIAL:</text>
<text x="271.3" y="252">ACABADO SUPERFICIAL:</text>
<text x="271.4" y="247.9">Steel, Mild</text>
<text x="271.3" y="254.6">Negro satinado liso</text>
<text x="271.2" y="259.7">SCALE:</text>
<text x="350.6" y="260.8">DRAWN: Sergio Torremocha</text>
<text x="391.2" y="260.6">04/10/2016</text>
<text x="350.6" y="267">CHECKED:</text>
<text x="350.6" y="271.4">DWG NO:</text>
<text x="350.8" y="276.9">Id. Ref:</text>
<text x="350.8" y="282.8">REV</text>
<text x="371.2" y="282.9">SIZE</text>
<text x="390.9" y="282.9">SHEET</text>
</g>
</svg>
